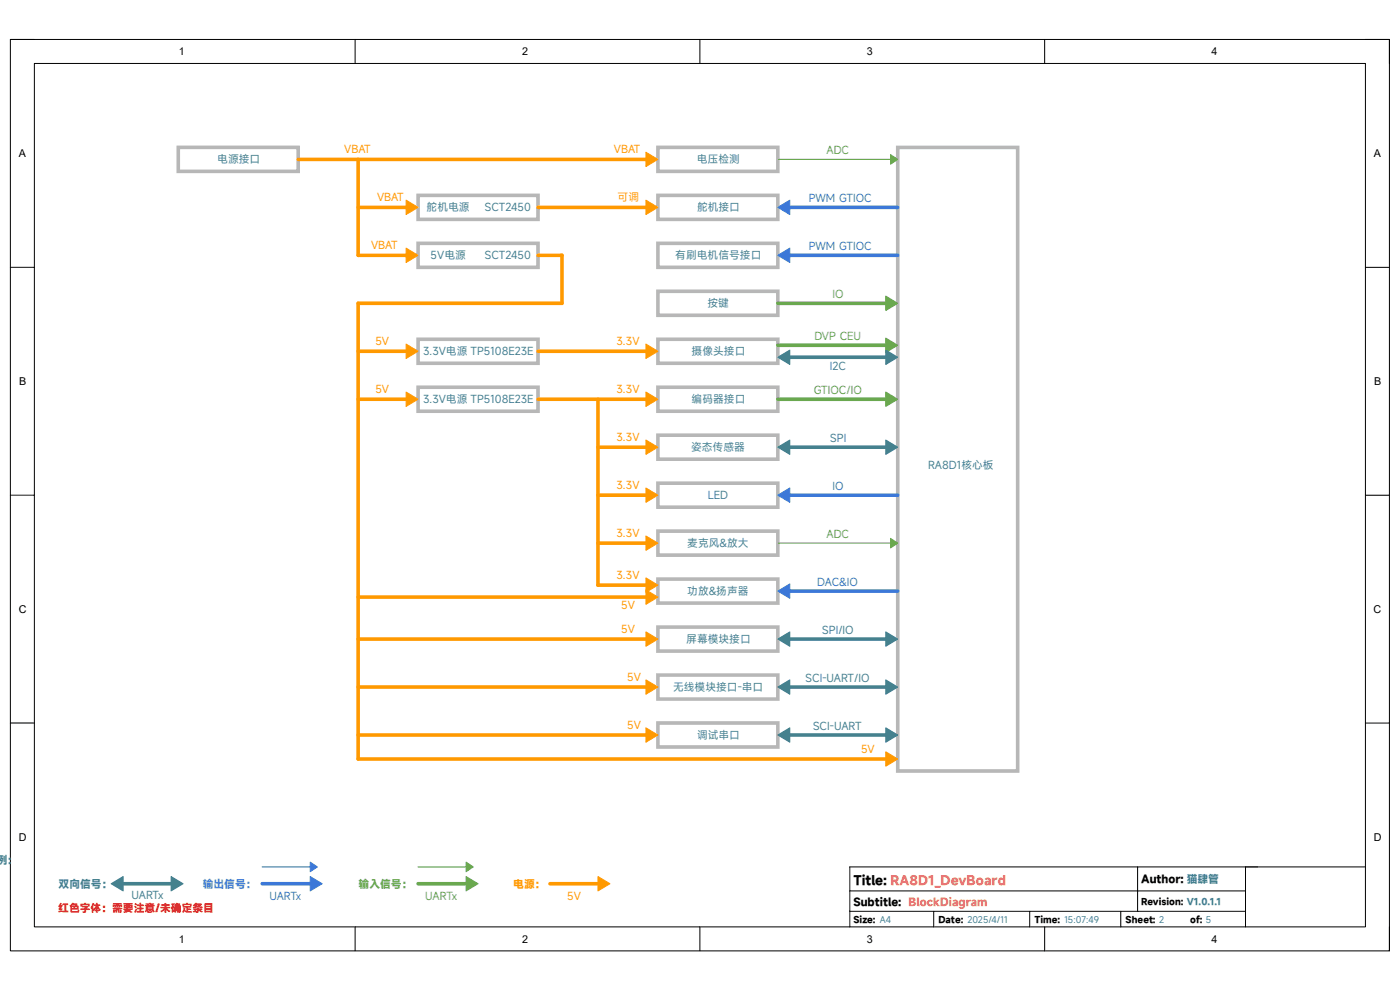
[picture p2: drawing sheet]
<svg xmlns="http://www.w3.org/2000/svg" width="297mm" height="210mm" viewBox="0 0 297 210" stroke-linecap="round" stroke-linejoin="round" font-family="sans-serif">
<path d="M2.2 8.4h292.6v193.3h-292.6z" fill="none" stroke="#000" stroke-width=".21"/>
<path d="M7.3 13.5h282.4v183.1h-282.4z" fill-rule="evenodd" fill="#fff"/>
<g fill="none" stroke="#000" stroke-width=".21">
<path d="M2.2 8.4h5.1M7.3 13.5h282.4v183.1h-282.4zM75.3 8.4v5.1M148.5 8.4v5.1M221.6 8.4v5.1M289.7 8.4h5.1v5.1M2.2 56.7h5.1M289.7 56.7h5.1M2.2 105h5.1M289.7 105.1h5.1M2.2 153.4h5.1M289.7 153.4h5.1"/>
<path d="M75.3 196.6v5.1M148.5 196.6v5.1M180.3 189h83.9M180.3 193.3h83.9M198.1 193.3v3.3M218.5 193.3v3.3M221.6 196.6v5.1M237.8 193.3v3.3M241.3 183.9v9.4M264.2 183.9v12.7M289.7 183.9h-109.4v12.7M294.8 196.6v5.1"/>
</g>
<path d="M24.8 187.5h11.5" fill="none" stroke="#45818e" stroke-width=".76"/>
<path d="M23.6 187.5l2.5-1.6v3.1z" fill="#45818e"/>
<path d="M23.6 187.5l2.5-1.6v3.1z" fill="none" stroke="#45818e" stroke-width=".21"/>
<path d="M36.3 185.9l2.5 1.6-2.5 1.5z" fill="#45818e"/>
<path d="M36.3 185.9l2.5 1.6-2.5 1.5z" fill="none" stroke="#45818e" stroke-width=".21"/>
<path d="M88.7 187.5h10.2" fill="none" stroke="#6aa84f" stroke-width=".76"/>
<path d="M98.9 185.9l2.5 1.6-2.5 1.5z" fill="#6aa84f"/>
<path d="M98.9 185.9l2.5 1.6-2.5 1.5z" fill="none" stroke="#6aa84f" stroke-width=".21"/>
<path d="M116.7 187.5h10.2" fill="none" stroke="#f90" stroke-width=".76"/>
<path d="M126.9 185.9l2.5 1.6-2.5 1.5z" fill="#f90"/>
<path d="M126.9 185.9l2.5 1.6-2.5 1.5z" fill="none" stroke="#f90" stroke-width=".21"/>
<path d="M55.6 187.5h10.2" fill="none" stroke="#3c78d8" stroke-width=".76"/>
<path d="M65.8 185.9l2.5 1.6-2.5 1.5z" fill="#3c78d8"/>
<path d="M65.8 185.9l2.5 1.6-2.5 1.5z" fill="none" stroke="#3c78d8" stroke-width=".21"/>
<path d="M65.8 182.9l1.5 1-1.5 1z" fill="#3c78d8"/>
<path d="M65.8 182.9l1.5 1-1.5 1z" fill="none" stroke="#3c78d8" stroke-width=".21"/>
<path d="M55.6 183.9h10.7" fill="none" stroke="#3c78d8" stroke-width=".25"/>
<path d="M98.9 182.9l1.5 1-1.5 1z" fill="#6aa84f"/>
<path d="M98.9 182.9l1.5 1-1.5 1z" fill="none" stroke="#6aa84f" stroke-width=".21"/>
<path d="M88.7 183.9h10.7" fill="none" stroke="#6aa84f" stroke-width=".25"/>
<path d="M37.8 31.3h25.5v5.1h-25.5zM190.5 31.3h25.4v132.3h-25.4zM139.6 72h25.4v5.1h-25.4zM139.6 82.1h25.4v5.1h-25.4zM139.6 92.3h25.4v5.1h-25.4zM139.6 133h25.4v5.1h-25.4zM139.6 122.9h25.4v5h-25.4z" fill="none" stroke="#b7b7b7" stroke-width=".76"/>
<path d="M137 122.6l2.6 1.5-2.6 1.6z" fill="#f90"/>
<path d="M137 122.6l2.6 1.5-2.6 1.6z" fill="none" stroke="#f90" stroke-width=".21"/>
<path d="M126.9 124.1h11.4" fill="none" stroke="#f90" stroke-width=".76"/>
<path d="M137 83.2l2.6 1.5-2.6 1.5z" fill="#f90"/>
<path d="M137 83.2l2.6 1.5-2.6 1.5z" fill="none" stroke="#f90" stroke-width=".21"/>
<path d="M137 93.3l2.6 1.6-2.6 1.5z" fill="#f90"/>
<path d="M137 93.3l2.6 1.6-2.6 1.5z" fill="none" stroke="#f90" stroke-width=".21"/>
<path d="M126.9 94.9h11.4M126.9 84.7v39.4" fill="none" stroke="#f90" stroke-width=".76"/>
<path d="M137 73l2.6 1.5-2.6 1.5z" fill="#f90"/>
<path d="M137 73l2.6 1.5-2.6 1.5z" fill="none" stroke="#f90" stroke-width=".21"/>
<path d="M88.7 51.6h25.4v5.1h-25.4zM88.7 72h25.4v5.1h-25.4zM88.7 82.1h25.4v5.1h-25.4z" fill="none" stroke="#b7b7b7" stroke-width=".76"/>
<path d="M114.1 74.5h24.2M114.1 84.7h24.2" fill="none" stroke="#f90" stroke-width=".76"/>
<path d="M86.2 83.2l2.5 1.5-2.5 1.5z" fill="#f90"/>
<path d="M86.2 83.2l2.5 1.5-2.5 1.5z" fill="none" stroke="#f90" stroke-width=".21"/>
<path d="M76 64.3v96.7M76 84.7h11.4" fill="none" stroke="#f90" stroke-width=".76"/>
<path d="M86.2 73l2.5 1.5-2.5 1.5z" fill="#f90"/>
<path d="M86.2 73l2.5 1.5-2.5 1.5z" fill="none" stroke="#f90" stroke-width=".21"/>
<path d="M76 74.5h11.4" fill="none" stroke="#f90" stroke-width=".76"/>
<path d="M86.2 52.6l2.5 1.6-2.5 1.5z" fill="#f90"/>
<path d="M86.2 52.6l2.5 1.6-2.5 1.5z" fill="none" stroke="#f90" stroke-width=".21"/>
<path d="M76 33.8v20.4h11.4M119.2 54.2v10.1h-43.2" fill="none" stroke="#f90" stroke-width=".76"/>
<path d="M139.6 31.3h25.4v5.1h-25.4zM88.7 41.4h25.4v5.1h-25.4zM139.6 41.4h25.4v5.1h-25.4z" fill="none" stroke="#b7b7b7" stroke-width=".76"/>
<path d="M137 42.5l2.6 1.5-2.6 1.5z" fill="#f90"/>
<path d="M137 42.5l2.6 1.5-2.6 1.5z" fill="none" stroke="#f90" stroke-width=".21"/>
<path d="M114.1 44h24.2" fill="none" stroke="#f90" stroke-width=".76"/>
<path d="M86.2 42.5l2.5 1.5-2.5 1.5z" fill="#f90"/>
<path d="M86.2 42.5l2.5 1.5-2.5 1.5z" fill="none" stroke="#f90" stroke-width=".21"/>
<path d="M76 44h11.4" fill="none" stroke="#f90" stroke-width=".76"/>
<path d="M137 32.3l2.6 1.5-2.6 1.5z" fill="#f90"/>
<path d="M137 32.3l2.6 1.5-2.6 1.5z" fill="none" stroke="#f90" stroke-width=".21"/>
<path d="M63.3 33.8h75M114.1 54.2h5.1" fill="none" stroke="#f90" stroke-width=".76"/>
<path d="M139.6 61.8h25.4v5.1h-25.4z" fill="none" stroke="#b7b7b7" stroke-width=".76"/>
<path d="M137 134l2.6 1.6-2.6 1.5z" fill="#f90"/>
<path d="M137 134l2.6 1.6-2.6 1.5z" fill="none" stroke="#f90" stroke-width=".21"/>
<path d="M76 135.6h62.3" fill="none" stroke="#f90" stroke-width=".76"/>
<path d="M139.6 112.7h25.4v5.1h-25.4zM139.6 143.2h25.4v5.1h-25.4z" fill="none" stroke="#b7b7b7" stroke-width=".76"/>
<path d="M137 144.2l2.6 1.5-2.6 1.6z" fill="#f90"/>
<path d="M137 144.2l2.6 1.5-2.6 1.6z" fill="none" stroke="#f90" stroke-width=".21"/>
<path d="M76 145.7h62.3" fill="none" stroke="#f90" stroke-width=".76"/>
<path d="M137 113.7l2.6 1.5-2.6 1.5z" fill="#f90"/>
<path d="M137 113.7l2.6 1.5-2.6 1.5z" fill="none" stroke="#f90" stroke-width=".21"/>
<path d="M126.9 115.2h11.4" fill="none" stroke="#f90" stroke-width=".76"/>
<path d="M139.6 153.4h25.4v5.1h-25.4z" fill="none" stroke="#b7b7b7" stroke-width=".76"/>
<path d="M137 154.4l2.6 1.5-2.6 1.6z" fill="#f90"/>
<path d="M137 154.4l2.6 1.5-2.6 1.6z" fill="none" stroke="#f90" stroke-width=".21"/>
<path d="M76 155.9h62.3" fill="none" stroke="#f90" stroke-width=".76"/>
<path d="M139.6 51.6h25.4v5.1h-25.4z" fill="none" stroke="#b7b7b7" stroke-width=".76"/>
<path d="M187.9 159.5l2.6 1.5-2.6 1.5z" fill="#f90"/>
<path d="M187.9 159.5l2.6 1.5-2.6 1.5z" fill="none" stroke="#f90" stroke-width=".21"/>
<path d="M76 161h112.6" fill="none" stroke="#f90" stroke-width=".76"/>
<path d="M139.6 102.5h25.4v5.1h-25.4z" fill="none" stroke="#b7b7b7" stroke-width=".76"/>
<path d="M137 103.5l2.6 1.5-2.6 1.6z" fill="#f90"/>
<path d="M137 103.5l2.6 1.5-2.6 1.6z" fill="none" stroke="#f90" stroke-width=".21"/>
<path d="M126.9 105h11.4" fill="none" stroke="#f90" stroke-width=".76"/>
<path d="M165 73.2h24.2" fill="none" stroke="#6aa84f" stroke-width=".76"/>
<path d="M187.9 71.7l2.6 1.5-2.6 1.6z" fill="#6aa84f"/>
<path d="M187.9 71.7l2.6 1.5-2.6 1.6z" fill="none" stroke="#6aa84f" stroke-width=".21"/>
<path d="M166.3 75.8h22.9" fill="none" stroke="#45818e" stroke-width=".76"/>
<path d="M165 75.8l2.6-1.5v3z" fill="#45818e"/>
<path d="M165 75.8l2.6-1.5v3z" fill="none" stroke="#45818e" stroke-width=".21"/>
<path d="M187.9 74.3l2.6 1.5-2.6 1.5z" fill="#45818e"/>
<path d="M187.9 74.3l2.6 1.5-2.6 1.5z" fill="none" stroke="#45818e" stroke-width=".21"/>
<path d="M165 84.7h24.2" fill="none" stroke="#6aa84f" stroke-width=".76"/>
<path d="M187.9 83.2l2.6 1.5-2.6 1.5z" fill="#6aa84f"/>
<path d="M187.9 83.2l2.6 1.5-2.6 1.5z" fill="none" stroke="#6aa84f" stroke-width=".21"/>
<path d="M166.3 94.9h22.9" fill="none" stroke="#45818e" stroke-width=".76"/>
<path d="M165 94.9l2.6-1.6v3.1z" fill="#45818e"/>
<path d="M165 94.9l2.6-1.6v3.1z" fill="none" stroke="#45818e" stroke-width=".21"/>
<path d="M187.9 93.3l2.6 1.6-2.6 1.5z" fill="#45818e"/>
<path d="M187.9 93.3l2.6 1.6-2.6 1.5z" fill="none" stroke="#45818e" stroke-width=".21"/>
<path d="M165 125.4l2.6-1.5v3z" fill="#3c78d8"/>
<path d="M165 125.4l2.6-1.5v3z" fill="none" stroke="#3c78d8" stroke-width=".21"/>
<path d="M166.3 125.4h24.2" fill="none" stroke="#3c78d8" stroke-width=".76"/>
<path d="M188.9 32.8l1.6 1-1.6 1z" fill="#6aa84f"/>
<path d="M188.9 32.8l1.6 1-1.6 1z" fill="none" stroke="#6aa84f" stroke-width=".21"/>
<path d="M165.2 33.8h24" fill="none" stroke="#6aa84f" stroke-width=".25"/>
<path d="M165 44l2.6-1.5v3z" fill="#3c78d8"/>
<path d="M165 44l2.6-1.5v3z" fill="none" stroke="#3c78d8" stroke-width=".21"/>
<path d="M166.3 44h24.2" fill="none" stroke="#3c78d8" stroke-width=".76"/>
<path d="M165 64.3h24.2" fill="none" stroke="#6aa84f" stroke-width=".76"/>
<path d="M187.9 62.8l2.6 1.5-2.6 1.6z" fill="#6aa84f"/>
<path d="M187.9 62.8l2.6 1.5-2.6 1.6z" fill="none" stroke="#6aa84f" stroke-width=".21"/>
<path d="M166.3 135.6h22.9" fill="none" stroke="#45818e" stroke-width=".76"/>
<path d="M165 135.6l2.6-1.6v3.1z" fill="#45818e"/>
<path d="M165 135.6l2.6-1.6v3.1z" fill="none" stroke="#45818e" stroke-width=".21"/>
<path d="M187.9 134l2.6 1.6-2.6 1.5z" fill="#45818e"/>
<path d="M187.9 134l2.6 1.6-2.6 1.5z" fill="none" stroke="#45818e" stroke-width=".21"/>
<path d="M166.3 145.8h22.9" fill="none" stroke="#45818e" stroke-width=".76"/>
<path d="M165 145.7l2.6-1.5v3.1z" fill="#45818e"/>
<path d="M165 145.7l2.6-1.5v3.1z" fill="none" stroke="#45818e" stroke-width=".21"/>
<path d="M187.9 144.2l2.6 1.6-2.6 1.5z" fill="#45818e"/>
<path d="M187.9 144.2l2.6 1.6-2.6 1.5z" fill="none" stroke="#45818e" stroke-width=".21"/>
<path d="M166.3 155.9h22.9" fill="none" stroke="#45818e" stroke-width=".76"/>
<path d="M165 155.9l2.6-1.5v3.1z" fill="#45818e"/>
<path d="M165 155.9l2.6-1.5v3.1z" fill="none" stroke="#45818e" stroke-width=".21"/>
<path d="M187.9 154.4l2.6 1.5-2.6 1.6z" fill="#45818e"/>
<path d="M187.9 154.4l2.6 1.5-2.6 1.6z" fill="none" stroke="#45818e" stroke-width=".21"/>
<path d="M165 54.2l2.6-1.6v3.1z" fill="#3c78d8"/>
<path d="M165 54.2l2.6-1.6v3.1z" fill="none" stroke="#3c78d8" stroke-width=".21"/>
<path d="M166.3 54.2h24.2" fill="none" stroke="#3c78d8" stroke-width=".76"/>
<path d="M165 105l2.6-1.5v3.1z" fill="#3c78d8"/>
<path d="M165 105l2.6-1.5v3.1z" fill="none" stroke="#3c78d8" stroke-width=".21"/>
<path d="M166.3 105.1h24.2" fill="none" stroke="#3c78d8" stroke-width=".76"/>
<path d="M188.9 114.2l1.6 1-1.6 1z" fill="#6aa84f"/>
<path d="M188.9 114.2l1.6 1-1.6 1z" fill="none" stroke="#6aa84f" stroke-width=".21"/>
<path d="M165.2 115.2h24" fill="none" stroke="#6aa84f" stroke-width=".25"/>
<path d="M137 125.1l2.6 1.6-2.6 1.5z" fill="#f90"/>
<path d="M137 125.1l2.6 1.6-2.6 1.5z" fill="none" stroke="#f90" stroke-width=".21"/>
<path d="M76 126.7h62.3" fill="none" stroke="#f90" stroke-width=".76"/>
<text font-size="2.7" x="181.1" y="187.7">Title: RA8D1_DevBoard</text>
<g font-size="2.3">
<text x="37.9" y="11.7">1</text>
<text x="110.7" y="11.7">2</text>
<text x="183.9" y="11.7">3</text>
<text x="257" y="11.7">4</text>
<text x="4" y="33.3">A</text>
<text x="291.5" y="33.3">A</text>
<text x="4.1" y="81.7">B</text>
<text x="291.5" y="81.7">B</text>
<text x="4" y="130">C</text>
<text x="291.4" y="130">C</text>
<text x="4" y="178.3">D</text>
<text x="291.5" y="178.3">D</text>
<text x="242.1" y="187.3">Author: 猫肆管</text>
<text x="181.1" y="192.2">Subtitle: BlockDiagram</text>
<text x="37.9" y="199.9">1</text>
<text x="110.7" y="199.9">2</text>
<text x="183.9" y="199.9">3</text>
<text x="257" y="199.9">4</text>
</g>
<g font-size="2.3" fill="#45818e">
<text x="46.1" y="34.7">电源接口</text>
<text x="147.8" y="34.7">电压检测</text>
<text x="90.5" y="44.8">舵机电源</text>
<text x="102.9" y="44.8">SCT2450</text>
<text x="147.9" y="44.8">舵机接口</text>
<text x="91.4" y="55">5V电源</text>
<text x="102.9" y="55">SCT2450</text>
<text x="143.3" y="55">有刷电机信号接口</text>
<text x="150.1" y="65.2">按键</text>
<text x="89.7" y="75.4">3.3V电源 TP5108E23E</text>
<text x="146.7" y="75.4">摄像头接口</text>
<text x="176.1" y="78.6">I2C</text>
<text x="89.7" y="85.6">3.3V电源 TP5108E23E</text>
<text x="146.7" y="85.6">编码器接口</text>
<text x="146.6" y="95.7">姿态传感器</text>
<text x="176.1" y="93.8">SPI</text>
<text x="196.9" y="99.5">RA8D1核心板</text>
<text x="150.2" y="105.9">LED</text>
<text x="145.8" y="116.1">麦克风&amp;放大</text>
<text x="145.8" y="126.2">功放&amp;扬声器</text>
<text x="145.6" y="136.4">屏幕模块接口</text>
<text x="174.5" y="134.5">SPI/IO</text>
<text x="142.8" y="146.6">无线模块接口-串口</text>
<text x="170.9" y="144.7">SCI-UART/IO</text>
<text x="172.5" y="154.9">SCI-UART</text>
<text x="147.9" y="156.8">调试串口</text>
<text x="-.8" y="183.2">例：</text>
<text x="12.4" y="188.3">双向信号：</text>
<text x="27.9" y="190.6">UARTx</text>
</g>
<g font-size="2.3" fill="#f90">
<text x="73" y="32.5">VBAT</text>
<text x="130.3" y="32.5">VBAT</text>
<text x="80" y="42.7">VBAT</text>
<text x="131" y="42.7">可调</text>
<text x="78.7" y="52.9">VBAT</text>
<text x="79.6" y="73.2">5V</text>
<text x="130.8" y="73.2">3.3V</text>
<text x="79.6" y="83.4">5V</text>
<text x="130.8" y="83.4">3.3V</text>
<text x="130.8" y="93.6">3.3V</text>
<text x="130.8" y="103.7">3.3V</text>
<text x="130.8" y="113.9">3.3V</text>
<text x="130.8" y="122.8">3.3V</text>
<text x="131.8" y="129.2">5V</text>
<text x="131.8" y="134.3">5V</text>
<text x="133.1" y="144.4">5V</text>
<text x="133.1" y="154.6">5V</text>
<text x="182.7" y="159.7">5V</text>
<text x="108.9" y="188.3">电源：</text>
<text x="120.3" y="190.9">5V</text>
</g>
<g font-size="2.3" fill="#6aa84f">
<text x="175.3" y="32.8">ADC</text>
<text x="176.6" y="63.3">IO</text>
<text x="172.8" y="72.2">DVP CEU</text>
<text x="172.6" y="83.7">GTIOC/IO</text>
<text x="175.3" y="114.2">ADC</text>
<text x="76.1" y="188.3">输入信号：</text>
<text x="90.2" y="190.9">UARTx</text>
</g>
<g font-size="2.3" fill="#3c78d8">
<text x="171.6" y="42.9">PWM GTIOC</text>
<text x="171.6" y="53.1">PWM GTIOC</text>
<text x="176.6" y="104">IO</text>
<text x="173.4" y="124.3">DAC&amp;IO</text>
<text x="57.1" y="190.9">UARTx</text>
</g>
<text font-size="2.3" fill="#4a86e8" x="43" y="188.3">输出信号：</text>
<text font-size="2.3" fill="#f00" x="12.4" y="193.4">红色字体：需要注意/未确定条目</text>
<g font-size="1.9">
<text x="242.1" y="192">Revision: V1.0.1.1</text>
<text x="181.1" y="195.8">Size: A4</text>
<text x="199.1" y="195.8">Date: 2025/4/11</text>
<text x="219.5" y="195.8">Time: 15:07:49</text>
<text x="238.8" y="195.8">Sheet: 2</text>
<text x="252.5" y="195.8">of: 5</text>
</g>
</svg>
